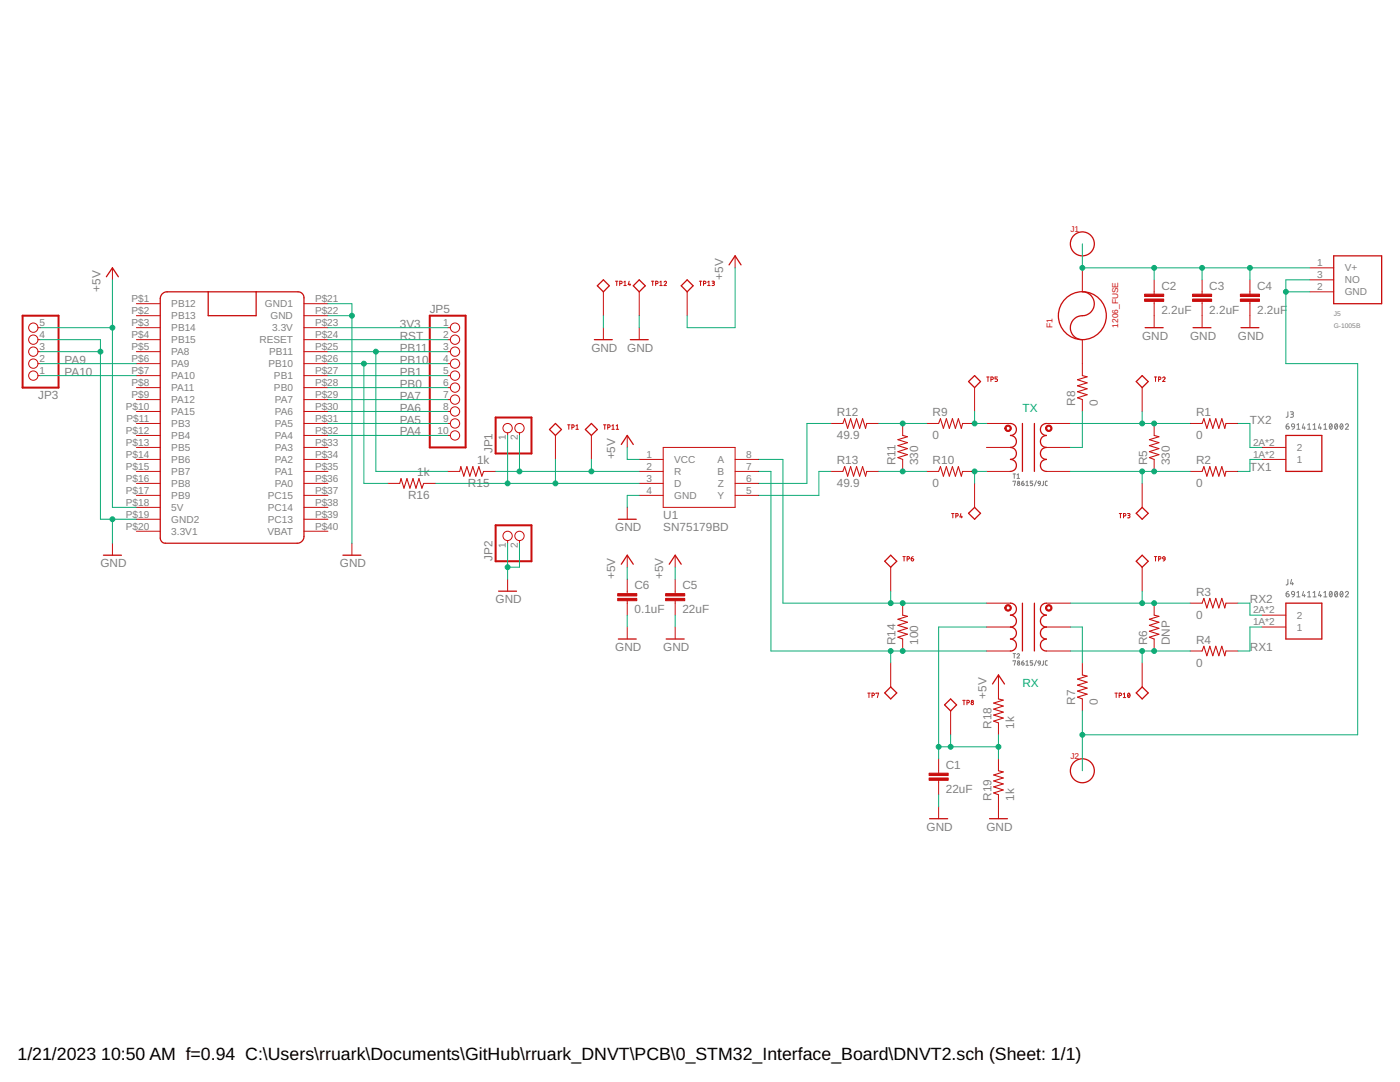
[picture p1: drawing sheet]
<svg xmlns="http://www.w3.org/2000/svg" width="279mm" height="216mm" viewBox="0 0 279 216" stroke-linecap="round" stroke-linejoin="round" font-family="sans-serif">
<g fill="none" stroke="#808080" stroke-width=".2">
<path d="M202.2 96.1v-.1h.5l-.3 .9M202.2 94.6h.5M202.4 94.6v.9M203 94.8l.2-.2v.9M203 95.5h.5M203.9 96.4h.3a.25 .25 0 0 1 .2 .3 .25 .25 0 0 1-.3 .2 .25 .25 0 0 1-.2-.3zM204.3 96l-.3 .1-.1 .3M204.7 96.2l.3-.2v.9M204.7 96.9h.6M206.1 96h-.5v.4h.4l.1 .2-.1 .3h-.4M206.8 95.9l-.4 1.1M207.2 96.1h.4v.4h-.3z"/>
<path d="M207.6 96.5l-.1 .3-.2 .1M208.2 96v.7l-.3 .2M209 96h-.3l-.1 .2v.6l.4 .1M256.7 85h.3a.31 .31 0 0 1 .3 .4 .31 .31 0 0 1-.3 .3 .31 .31 0 0 1-.3-.4zM257 82.2v.9l-.3 .2M257.2 84.6a.47 .47 0 0 0-.5 .4M257.5 82.2h.5l.1 .2-.1 .2-.3 .1M257.8 82.7l.3 .1v.3l-.6 .2M257.9 84.6h.3l.2 .6-.6-.1zM258.4 85.2l-.1 .2-.4 .3M258.8 84.8l.3-.2v1.1M258.8 85.7h.6"/>
<path d="M260.1 84.6l-.2 .8h.6M260.3 85.2v.5M261 85.7h.6M261 84.8l.3-.2v1.1M262 85.7h.7M262 84.8l.4-.2v1.1M263.4 84.6l-.3 .8h.6M263.5 85.2v.5M264.2 85.7h.6M264.2 84.8l.3-.2v1.1M265.4 84.6h.1a.56 .56 0 0 1 .4 .5 .56 .56 0 0 1-.4 .5l-.2-.5zM265.8 84.8l-.5 .6"/>
<path d="M266.5 84.6h.1a.56 .56 0 0 1 .4 .5 .56 .56 0 0 1-.4 .5l-.3-.5zM266.9 84.8l-.5 .6M267.6 84.6a.55 .55 0 0 1 .4 .5 .55 .55 0 0 1-.4 .5l-.2-.5zM268 84.8l-.5 .6M268.5 84.8a.3 .3 0 0 1 .4-.2 .3 .3 0 0 1 .1 .4l-.5 .7h.6M256.7 118.5h.3a.31 .31 0 0 1 .3 .3 .31 .31 0 0 1-.3 .3 .31 .31 0 0 1-.3-.3zM257 115.6v1l-.3 .1M257.2 118l-.4 .2-.1 .3M257.8 115.6l-.3 .9h.6M257.9 118.1h.3l.2 .5h-.6zM258 116.2v.5M258.4 118.6l-.3 .4-.2 .1"/>
<path d="M258.8 118.3l.3-.3v1.1M258.8 119.1h.6M260.1 118l-.2 .9h.6M260.3 118.6v.5M261 118.3l.3-.3v1.1M261 119.1h.6M262 118.3l.4-.3v1.1M262 119.1h.7M263.4 118l-.3 .9h.6M263.5 118.6v.5M264.2 118.3l.3-.3v1.1M264.2 119.1h.6"/>
<path d="M265.4 118.1l.1-.1a.56 .56 0 0 1 .4 .6 .56 .56 0 0 1-.4 .5l-.2-.5zM265.8 118.3l-.5 .6M266.5 118.1l.1-.1a.56 .56 0 0 1 .4 .6 .56 .56 0 0 1-.4 .5l-.3-.5zM266.9 118.3l-.5 .6M267.6 118.1l.1-.1a.6 .6 0 0 1 .3 .6 .6 .6 0 0 1-.4 .5l-.2-.5zM268 118.3l-.5 .6M268.5 118.3a.3 .3 0 0 1 .4-.3 .3 .3 0 0 1 .1 .5l-.5 .6h.6M202.2 132v-.2h.5l-.3 .9M202.2 130.4h.5M202.4 130.4v.9M203 130.6a.24 .24 0 0 1 .3-.2 .24 .24 0 0 1 .1 .4l-.4 .5h.5M203.9 132.2h.3a.24 .24 0 0 1 .2 .3 .24 .24 0 0 1-.3 .2 .24 .24 0 0 1-.2-.2z"/>
<path d="M204.3 131.8l-.3 .2-.1 .2M204.7 132l.3-.2v.9M204.7 132.7h.6M206.1 131.8h-.5v.4l.4 .1 .1 .1-.1 .3h-.4M206.8 131.8l-.4 1M207.2 132l.4-.1v.4h-.3zM207.6 132.3l-.1 .3-.2 .1M208.2 131.8v.7l-.3 .2M209 131.8l-.3 .1-.1 .1v.6l.4 .1"/>
<circle cx="203.3" cy="96.2" r=".2"/>
<circle cx="203.3" cy="96.6" r=".24"/>
<circle cx="203.3" cy="132" r=".2"/>
<circle cx="203.3" cy="132.5" r=".24"/>
</g>
<g fill="none" stroke="#c90d0c" stroke-width=".2">
<path d="M22.4 53.4v2.4M120.4 58.2v4.8M122.8 56.1h.5M123.1 56.1v.9M123.7 56.6l.4-.1v-.3l-.4-.1v.9M124.5 57h.5M124.5 56.3l.2-.2v.9M125.6 56.1l-.2 .7h.5M125.7 56.6v.4M127.6 58.2v4.8M130 56.1h.5M130.3 56.1v.9"/>
<path d="M130.9 56.6l.4-.1v-.3l-.4-.1v.9M131.7 56.3l.2-.2v.9M131.7 57h.5M132.5 56.3a.24 .24 0 0 1 .4-.2 .24 .24 0 0 1 0 .4l-.4 .5h.5M137.1 58.2v4.8M139.6 56.1h.5M139.8 56.1v.9M140.4 56.6l.4-.1v-.3l-.4-.1v.9M141.2 57h.5M141.2 56.3l.3-.2v.9M142.1 56.1l.5 .1v.2l-.4 .1M142.3 56.5l.3 .3-.2 .2h-.3"/>
<path d="M146.7 51.1v2.3M216 53.4v4.8M230.3 55.8v2.9M239.9 55.8v2.9M249.4 55.8v2.9M261.4 58.2h4.8M261.4 55.8h4.8M261.4 53.4h4.8M7.6 65.4h.5M7.6 67.8h.5M7.6 70.2h.5M7.6 72.6h.5"/>
<path d="M7.6 75h.5M27.2 60.6h4.8M27.2 63h4.8M27.2 65.4h4.8M27.2 67.8h4.8M27.2 70.2h4.8M27.2 72.6h4.8M27.2 75h4.8M27.2 77.3h4.8M27.2 79.7h4.8M60.7 60.6h4.7M60.7 63h4.7"/>
<path d="M60.7 65.4h4.7M60.7 67.8h4.7M60.7 70.2h4.7M60.7 72.6h4.7M60.7 75h4.7M60.7 77.3h4.7M60.7 79.7h4.7M89.3 65.4h.6M89.3 67.8h.6M89.3 70.2h.6M89.3 72.6h.6M89.3 75h.6"/>
<path d="M89.3 77.3h.6M89.3 79.7h.6M120.4 65.4v2.4M127.6 65.4v2.4M194.5 77.3v4.8M196.9 75.2h.5M197.2 75.2v.9M197.8 75.7l.4-.1v-.3l-.4-.1v.9M199.1 75.2h-.5v.4h.3l.2 .2-.1 .3h-.4M216 67.8v7.2M216 79.7v2.4M227.9 77.3v4.8"/>
<path d="M230.3 60.1v5.3M230.4 75.2h.5M230.6 75.2v.9M231.2 75.7l.4-.1v-.3l-.4-.1v.9M232 75.4a.24 .24 0 0 1 .4-.2 .24 .24 0 0 1 .1 .4l-.5 .5h.5M239.9 60.1v5.3M249.4 60.1v5.3M27.2 82.1h4.8M27.2 84.5h4.8M27.2 86.9h4.8M27.2 89.3h4.8M27.2 91.7h4.8"/>
<path d="M27.2 94.1h4.8M27.2 96.5h4.8M27.2 98.8h4.8M60.7 82.1h4.7M60.7 84.5h4.7M60.7 86.9h4.7M60.7 89.3h4.7M60.7 91.7h4.7M60.7 94.1h4.7M60.7 96.5h4.7M60.7 98.8h4.7M77.4 96.5h2.4"/>
<path d="M84.6 96.5h2.4M89.3 82.1h.6M89.3 84.5h.6M89.3 86.9h.6M89.3 94.1h2.4M96.5 94.1h2.4M101.3 86.4v.5M103.7 86.4v.5M110.8 86.9v4.8M113.3 84.8h.5M113.5 84.8v.9M114.1 85.3l.5-.1-.1-.4h-.4v.9"/>
<path d="M114.9 85l.3-.2v.9M114.9 85.7h.5M118 86.9v4.8M120.4 84.8h.5M120.7 84.8v.9M121.3 85.3l.4-.1-.1-.4h-.3v.9M122.1 85.7h.5M122.1 85l.3-.2v.9M123 85.7h.5M123 85l.2-.2v.9M125.2 86.9v2.4M127.6 91.7h4.8"/>
<path d="M127.6 94.1h4.8M127.6 96.5h4.8M127.6 98.8h4.8M132.4 89.3h14.3v11.9h-14.3zM146.7 91.7h4.8M146.7 94.1h4.8M146.7 96.5h4.8M146.7 98.8h4.8M165.8 84.5h2.4M165.8 94.1h2.4M173 84.5h2.4M173 94.1h2.4"/>
<path d="M180.1 84.5v2.4M180.1 91.7v2.4M184.9 84.5h2.4M184.9 94.1h2.4M192.1 84.5h2.4M192.1 94.1h2.4M194.5 96.5v4.7M196.9 84.5h4.8M196.9 89.3h4.8M196.9 94.1h4.8M208.8 84.5h4.8M208.8 89.3h4.8"/>
<path d="M208.8 94.1h4.8M227.9 96.5v4.7M230.3 84.5v2.4M230.3 91.7v2.4M237.5 84.5h2.4M237.5 94.1h2.4M244.7 84.5h2.4M244.7 94.1h2.4M251.8 89.3h4.8M251.8 91.7h4.8M22.4 108.4v2.4M27.2 101.2h4.8"/>
<path d="M27.2 103.6h4.8M27.2 106h4.8M60.7 101.2h4.7M60.7 103.6h4.7M60.7 106h4.7M70.2 108.4v2.4M101.3 107.9v.5M101.3 115.6v2.4M103.7 107.9v.5M125.2 101.2v2.4M125.2 110.8v2.4M125.2 115.6v2.8"/>
<path d="M125.2 119.9v2.8M134.7 110.8v2.4M134.7 115.6v2.8M134.7 119.9v2.8M177.8 113.2v4.8M180.2 111.1h.5M180.4 111.1v.9M181 111.5h.5v-.4h-.5v.9M181.8 111.5h.3a.24 .24 0 0 1 .2 .2 .24 .24 0 0 1-.2 .2 .24 .24 0 0 1-.3-.2zM182.2 111.1l-.2 .1-.2 .3M189.9 102.5h.5M190.2 102.5v.8"/>
<path d="M190.8 103l.4-.1v-.3l-.4-.1v.8M191.8 102.5l-.2 .6h.5M191.9 103v.3M223.4 102.5h.5M223.6 102.5v.8M224.2 103l.4-.1v-.3l-.4-.1v.8M225 102.5h.4l.1 .2-.1 .1h-.3M225.3 102.8l.2 .2v.3h-.5M227.9 113.2v4.8M230.4 111.1h.5M230.6 111.1v.9M231.2 111.5h.4v-.4h-.4v.9"/>
<path d="M232.1 111.2l.1-.1h.2l.1 .4h-.4zM232.5 111.5l-.1 .3-.3 .2M125.2 125.1v2.4M134.7 125.1v2.4M173.2 138.3h.5M173.4 138.3v.9M174 138.8l.5-.1v-.3l-.5-.1v.9M174.8 138.4v-.1h.5l-.2 .9M177.8 132.3v4.8M180.1 120.4v2.3M180.1 127.5v2.4M192.1 139.7h.5"/>
<path d="M192.4 139.7v.9M196.9 129.9h4.8M196.9 120.4h4.8M196.9 125.1h4.8M199.3 134.7v4.8M208.8 129.9h4.8M208.8 120.4h4.8M208.8 125.1h4.8M216 132.3v2.4M216 139.5v2.4M222.5 138.3h.5M222.8 138.3v.9"/>
<path d="M223.4 138.8l.4-.1v-.3l-.4-.1v.9M224.2 138.5l.2-.2v.9M224.2 139.2h.5M225.2 138.3a.4 .4 0 0 1 .3 .4 .4 .4 0 0 1-.3 .4l-.2-.4zM225.5 138.5l-.4 .5M227.9 132.3v4.8M230.3 120.4v2.3M230.3 127.5v2.4M237.5 129.9h2.4M237.5 120.4h2.4M244.7 129.9h2.4M244.7 120.4h2.4"/>
<path d="M251.8 125.1h4.8M251.8 122.7h4.8M187.3 151.4v2.9M187.3 155.7v2.9M189.7 141.9v4.7M193 140.2l.4-.1v-.3l-.4-.1v.9M199.3 144.3v2.3M199.3 151.4v2.4M199.3 158.6v4.8M187.3 161v2.4"/>
<circle cx="6.6" cy="70.2" r=".93"/>
<circle cx="6.6" cy="65.4" r=".93"/>
<circle cx="6.6" cy="72.6" r=".93"/>
<circle cx="6.6" cy="67.8" r=".93"/>
<circle cx="6.6" cy="75" r=".93"/>
<circle cx="90.8" cy="79.7" r=".93"/>
<circle cx="90.8" cy="67.8" r=".93"/>
<circle cx="90.8" cy="72.6" r=".93"/>
<circle cx="90.8" cy="70.2" r=".93"/>
<circle cx="90.8" cy="77.3" r=".93"/>
<circle cx="90.8" cy="65.4" r=".93"/>
<circle cx="90.8" cy="75" r=".93"/>
<circle cx="90.8" cy="84.5" r=".93"/>
<circle cx="90.8" cy="82.1" r=".93"/>
<circle cx="90.8" cy="86.9" r=".93"/>
<circle cx="101.3" cy="85.4" r=".93"/>
<circle cx="103.7" cy="85.4" r=".93"/>
<circle cx="101.3" cy="106.9" r=".93"/>
<circle cx="103.7" cy="106.9" r=".93"/>
<circle cx="194" cy="139.9" r=".2"/>
<circle cx="194" cy="140.4" r=".24"/>
</g>
<g fill="none" stroke="#c90d0c" stroke-width=".25">
<path d="M21.2 55.2l1.2-1.8 1.2 1.8M32.3 58.7l.5-.3 .5-.2h26.2l.5 .1 .6 .6 .1 .5v47.6l-.2 .6-.6 .7-.6 .1h-26.3l-.5-.1-.4-.4-.1-.5v-47.8zM41.6 58.2v4.8h9.5v-4.8M119.2 57l1.2-1.2 1.2 1.2-1.2 1.2zM127.6 55.8l1.2 1.2-1.2 1.2-1.2-1.2zM136 57l1.1-1.2 1.2 1.2-1.2 1.2zM145.5 52.9l1.2-1.8 1.2 1.8M216 58.2a2.42 2.42 0 0 1 2.4 2.7 2.42 2.42 0 0 1-2.8 2.1 2.39 2.39 0 0 0-2 2.6 2.39 2.39 0 0 0 2.4 2.2M266.2 51.1h9.5v9.5h-9.5zM118.6 67.8h3.6M125.8 67.8h3.6M193.3 76.1l1.2-1.1 1.2 1.1-1.2 1.2z"/>
<path d="M227.9 75l1.3 1.1-1.3 1.2-1.1-1.2zM228.5 65.4h3.6M238.1 65.4h3.6M247.7 65.4h3.5M110.8 84.5l1.3 1.2-1.3 1.2-1.1-1.2zM116.8 85.7l1.2-1.2 1.2 1.2-1.2 1.2zM124 88.7l1.2-1.8 1.2 1.8M201.7 84.5a1.2 1.2 0 0 1 1.1 1.2 1.2 1.2 0 0 1-1.1 1.2 1.2 1.2 0 0 1 1.1 1.2 1.2 1.2 0 0 1-1.1 1.2 1.2 1.2 0 0 1 1.1 1.2 1.2 1.2 0 0 1-1.1 1.2 1.2 1.2 0 0 1 1.1 1.2 1.2 1.2 0 0 1-1.1 1.2M204 84.5v9.6M206.4 84.5v9.6M208.8 84.5a1.2 1.2 0 0 0-1.2 1.2 1.2 1.2 0 0 0 1.2 1.2 1.2 1.2 0 0 0-1.2 1.2 1.2 1.2 0 0 0 1.2 1.2 1.2 1.2 0 0 0-1.2 1.2 1.2 1.2 0 0 0 1.2 1.2 1.2 1.2 0 0 0-1.2 1.2 1.2 1.2 0 0 0 1.2 1.2M256.6 86.9h7.2v7.2h-7.2z"/>
<path d="M20.6 110.8h3.6M68.4 110.8h3.6M99.5 118h3.6M123.4 103.6h3.6M124 112.6l1.2-1.8 1.2 1.8M133.6 112.6l1.1-1.8 1.3 1.8M177.8 110.8l1.2 1.2-1.2 1.2-1.2-1.2zM193.3 102.4l1.2-1.2 1.2 1.2-1.2 1.2zM226.8 102.4l1.1-1.2 1.3 1.2-1.3 1.2zM227.9 110.8l1.3 1.2-1.3 1.2-1.1-1.2zM123.4 127.5h3.6M132.9 127.5h3.6"/>
<path d="M177.8 137.1l1.2 1.2-1.2 1.2-1.2-1.2zM198.1 136.5l1.2-1.8 1.2 1.8M201.7 120.4a1.2 1.2 0 0 1 1.2 1.1 1.2 1.2 0 0 1-1.2 1.2 1.19 1.19 0 0 1 1.1 1.2 1.19 1.19 0 0 1-1.1 1.2 1.2 1.2 0 0 1 1.1 1.2 1.2 1.2 0 0 1-1.1 1.2 1.2 1.2 0 0 1 1.1 1.2 1.2 1.2 0 0 1-1.1 1.2M204 120.4v9.5M206.4 120.4v9.5M208.8 120.4a1.2 1.2 0 0 0-1.2 1.1 1.2 1.2 0 0 0 1.2 1.2 1.19 1.19 0 0 0-1.2 1.2 1.19 1.19 0 0 0 1.2 1.2 1.2 1.2 0 0 0-1.2 1.2 1.2 1.2 0 0 0 1.2 1.2 1.2 1.2 0 0 0-1.2 1.2 1.2 1.2 0 0 0 1.2 1.2M227.9 137.1l1.3 1.2-1.3 1.2-1.1-1.2zM256.6 120.4h7.2v7.1h-7.2zM188.5 140.7l1.2-1.2 1.2 1.2-1.2 1.2zM185.5 163.4h3.6M197.5 163.4h3.6"/>
<circle cx="216" cy="48.7" r="2.39"/>
<circle cx="216" cy="63" r="4.8"/>
<circle cx="216" cy="153.8" r="2.39"/>
</g>
<g fill="#c90d0c" stroke="#c90d0c" stroke-width=".2">
<path d="M200.7 85a.65 .65 0 0 1 1 .1 .65 .65 0 0 1-.3 1 .65 .65 0 0 1-.9-.6h.3a.41 .41 0 0 1 .5-.5 .41 .41 0 0 1 .2 .7 .41 .41 0 0 1-.7-.1v-.1h-.3z" fill-rule="evenodd"/>
<path d="M208.9 85a.65 .65 0 0 1 1 .1 .65 .65 0 0 1-.4 1 .65 .65 0 0 1-.8-.6h.2a.42 .42 0 0 1 .6-.4 .42 .42 0 0 1 .1 .7 .42 .42 0 0 1-.7-.2v-.1h-.2z" fill-rule="evenodd"/>
<path d="M200.7 120.8a.65 .65 0 0 1 1 .2 .65 .65 0 0 1-.3 .9 .65 .65 0 0 1-.9-.6h.3a.41 .41 0 0 1 .5-.4 .41 .41 0 0 1 .2 .6 .41 .41 0 0 1-.7 0v-.2h-.3z" fill-rule="evenodd"/>
<path d="M208.9 120.8a.65 .65 0 0 1 1 .2 .65 .65 0 0 1-.4 .9 .65 .65 0 0 1-.8-.6h.2a.42 .42 0 0 1 .6-.4 .42 .42 0 0 1 .1 .7 .42 .42 0 0 1-.7-.1v-.2h-.2z" fill-rule="evenodd"/>
</g>
<g fill="none" stroke="#c90d0c" stroke-width=".21">
<path d="M216 75l1 .2-2 .6 2 .6-2 .6 2 .6-2 .6 2 .6-2 .6 1 .3M79.8 96.5l.2-1 .6 1.9 .6-1.9 .6 1.9 .6-1.9 .6 1.9 .6-1.9 .6 1.9 .4-.9M91.7 94.1l.3-1 .6 1.9 .6-1.9 .6 1.9 .6-1.9 .6 1.9 .6-1.9 .6 1.9 .3-.9M168.2 84.5l.4-1 .6 2 .6-2 .5 2 .6-2 .7 2 .5-2 .6 2 .3-1M168.2 94.1l.4-1 .6 1.9 .6-1.9 .5 1.9 .6-1.9 .7 1.9 .5-1.9 .6 1.9 .3-.9M180.1 86.9l1 .2-1.9 .6 1.9 .6-1.9 .6 1.9 .6-1.9 .6 1.9 .6-1.9 .6 .9 .4M187.3 84.5l.4-1 .6 2 .6-2 .6 2 .6-2 .6 2 .6-2 .6 2 .2-1M187.3 94.1l.4-1 .6 1.9 .6-1.9 .6 1.9 .6-1.9 .6 1.9 .6-1.9 .6 1.9 .2-.9M230.3 86.9l1 .2-1.9 .6 1.9 .6-1.9 .6 1.9 .6-1.9 .6 1.9 .6-1.9 .6 .9 .4M239.9 84.5l.4-1 .6 2 .5-2 .6 2 .6-2 .6 2 .6-2 .6 2 .3-1M239.9 94.1l.4-1 .6 1.9 .5-1.9 .6 1.9 .6-1.9 .6 1.9 .6-1.9 .6 1.9 .3-.9M180.1 122.7l1 .3-1.9 .6 1.9 .6-1.9 .6 1.9 .6-1.9 .6 1.9 .6-1.9 .5 .9 .4"/>
<path d="M199.3 139.5l.9 .2-1.9 .6 1.9 .6-1.9 .6 1.9 .6-1.9 .6 1.9 .6-1.9 .6 1 .4M216 134.7l1 .2-2 .6 2 .6-2 .6 2 .6-2 .6 2 .6-2 .6 1 .4M230.3 122.7l1 .3-1.9 .6 1.9 .6-1.9 .6 1.9 .6-1.9 .6 1.9 .6-1.9 .5 .9 .4M239.9 120.4l.4-1 .6 1.9 .5-1.9 .6 1.9 .6-1.9 .6 1.9 .6-1.9 .6 1.9 .3-.9M239.9 129.9l.4-1 .6 2 .5-2 .6 2 .6-2 .6 2 .6-2 .6 2 .3-1M199.3 153.8l.9 .2-1.9 .6 1.9 .6-1.9 .6 1.9 .6-1.9 .6 1.9 .6-1.9 .6 1 .4"/>
</g>
<g fill="#c90d0c" stroke="#c90d0c" stroke-width=".2">
<path d="M228.4 59.7h3.8v.4h-3.8z"/>
<path d="M228.4 58.7h3.8v.5h-3.8z"/>
<path d="M238 59.7h3.8v.4h-3.8z"/>
<path d="M238 58.7h3.8v.5h-3.8z"/>
<path d="M247.5 59.7h3.9v.4h-3.9z"/>
<path d="M247.5 58.7h3.9v.5h-3.9z"/>
<path d="M132.8 119.4h3.9v.5h-3.9z"/>
<path d="M132.8 118.4h3.9v.5h-3.9z"/>
<path d="M185.4 155.2h3.8v.5h-3.8z"/>
<path d="M185.4 154.3h3.8v.4h-3.8z"/>
<path d="M123.3 119.4h3.8v.5h-3.8z"/>
<path d="M123.3 118.4h3.8v.5h-3.8z"/>
</g>
<path d="M4.5 63h7.2v14.3h-7.2zM85.8 63h7.1v26.3h-7.1zM98.9 83.3h7.2v7.2h-7.2zM98.9 104.8h7.2v7.2h-7.2z" fill="none" stroke="#c90d0c" stroke-width=".4"/>
<g fill="none" stroke="#0dab76" stroke-width=".2">
<path d="M22.4 55.8v45.4h4.8M146.7 53.4v12h-9.6v-2.4M216 48.7v4.7h45.4M230.3 53.4v2.4M239.9 53.4v2.4M249.4 53.4v2.4M256.6 58.2h4.8M261.4 55.8h-4.8v16.8h14.4v74h-55M8.1 65.4h14.3M8.1 67.8h11.9v35.8h7.2M8.1 70.2h11.9M8.1 72.6h19.1"/>
<path d="M8.1 75h19.1M65.4 65.4h23.9M65.4 60.6h4.8v47.8M65.4 63h4.8M65.4 67.8h23.9M65.4 70.2h23.9M65.4 72.6h23.9M65.4 75h23.9M65.4 77.3h23.9M65.4 79.7h23.9M72.6 72.6v23.9h4.8M75 70.2v23.9h14.3"/>
<path d="M120.4 63v2.4M127.6 63v2.4M65.4 84.5h23.9M65.4 82.1h23.9M65.4 86.9h23.9M87 96.5h40.6M98.9 94.1h28.7M101.3 86.9v9.6M103.7 86.9v7.2M110.8 91.7v4.8M118 91.7v2.4M125.2 89.3v2.4h2.4"/>
<path d="M127.6 98.8h-2.4v2.4M151.5 94.1h2.4v35.8h43M151.5 91.7h4.8v28.7h40.6M165.8 84.5h-4.8v12h-9.5M165.8 94.1h-2.4v4.7h-11.9M175.4 84.5h9.5M175.4 94.1h9.5M194.5 82.1v2.4h2.4M196.9 94.1h-2.4v2.4M213.6 84.5h23.9M213.6 94.1h23.9M216 82.1v7.2h-2.4"/>
<path d="M227.9 82.1v2.4M227.9 94.1v2.4M247.1 84.5h2.3v4.8h2.4M251.8 91.7h-2.4v2.4h-2.3M22.4 103.6v4.8M101.3 108.4v7.2M103.7 108.4v4.8h-2.4M125.2 113.2v2.4M134.7 113.2v2.4M177.8 118v2.4M227.9 118v2.4M125.2 122.7v2.4"/>
<path d="M134.7 122.7v2.4M177.8 129.9v2.4M196.9 125.1h-9.6v26.3M213.6 120.4h23.9M213.6 129.9h23.9M213.6 125.1h2.4v7.2M227.9 129.9v2.4M247.1 120.4h2.3v2.3h2.4M251.8 125.1h-2.4v4.8h-2.3M187.3 149h12M187.3 158.6v2.4M189.7 146.6v2.4"/>
<path d="M199.3 146.6v4.8M216 141.9v11.9"/>
</g>
<g fill="#0dab76" stroke="#0dab76" stroke-width=".2">
<circle cx="230.3" cy="84.5" r=".49"/>
<circle cx="227.9" cy="84.5" r=".49"/>
<circle cx="230.3" cy="94.1" r=".49"/>
<circle cx="227.9" cy="94.1" r=".49"/>
<circle cx="230.3" cy="120.4" r=".49"/>
<circle cx="227.9" cy="120.4" r=".49"/>
<circle cx="230.3" cy="129.9" r=".49"/>
<circle cx="227.9" cy="129.9" r=".49"/>
<circle cx="199.3" cy="149" r=".49"/>
<circle cx="187.3" cy="149" r=".49"/>
<circle cx="189.7" cy="149" r=".49"/>
<circle cx="180.1" cy="129.9" r=".49"/>
<circle cx="177.8" cy="129.9" r=".49"/>
<circle cx="180.1" cy="120.4" r=".49"/>
<circle cx="177.8" cy="120.4" r=".49"/>
<circle cx="194.5" cy="84.5" r=".49"/>
<circle cx="194.5" cy="94.1" r=".49"/>
<circle cx="180.1" cy="84.5" r=".49"/>
<circle cx="180.1" cy="94.1" r=".49"/>
<circle cx="22.4" cy="65.4" r=".49"/>
<circle cx="70.2" cy="63" r=".49"/>
<circle cx="22.4" cy="103.6" r=".49"/>
<circle cx="20" cy="70.2" r=".49"/>
<circle cx="101.3" cy="113.2" r=".49"/>
<circle cx="239.9" cy="53.4" r=".49"/>
<circle cx="230.3" cy="53.4" r=".49"/>
<circle cx="249.4" cy="53.4" r=".49"/>
<circle cx="216" cy="53.4" r=".49"/>
<circle cx="103.7" cy="94.1" r=".49"/>
<circle cx="118" cy="94.1" r=".49"/>
<circle cx="101.3" cy="96.5" r=".49"/>
<circle cx="110.8" cy="96.5" r=".49"/>
<circle cx="75" cy="70.2" r=".49"/>
<circle cx="72.6" cy="72.6" r=".49"/>
<circle cx="216" cy="146.6" r=".49"/>
<circle cx="256.6" cy="58.2" r=".49"/>
</g>
<g font-size="3.5">
<text x="3.5" y="211.4">1/21/2023</text>
<text x="20.2" y="211.4">10:50 AM f=0.94 C:\Users\rruark\Documents\GitHub\rruark_DNVT\PCB\0_STM32_Interface_Board\DNVT2.sch (Sheet: 1/1)</text>
</g>
<g font-size="2.3" fill="#808080">
<text x="20" y="58.2" transform="rotate(-90 20 58.2)">+5V</text>
<text x="144.3" y="55.8" transform="rotate(-90 144.3 55.8)">+5V</text>
<text x="231.8" y="57.9">C2</text>
<text x="241.3" y="57.9">C3</text>
<text x="250.9" y="57.9">C4</text>
<text x="79.8" y="65.4">3V3</text>
<text x="85.8" y="62.4">JP5</text>
<text x="231.8" y="62.6">2.2uF</text>
<text x="241.3" y="62.6">2.2uF</text>
<text x="250.9" y="62.6">2.2uF</text>
<text x="79.8" y="67.8">RST</text>
<text x="79.8" y="70.2">PB11</text>
<text x="118" y="70.2">GND</text>
<text x="125.2" y="70.2">GND</text>
<text x="227.9" y="67.8">GND</text>
<text x="237.5" y="67.8">GND</text>
<text x="247.1" y="67.8">GND</text>
<text x="12.9" y="72.6">PA9</text>
<text x="12.9" y="74.9">PA10</text>
<text x="79.8" y="72.6">PB10</text>
<text x="79.8" y="74.9">PB1</text>
<text x="79.8" y="77.3">PB0</text>
<text x="7.6" y="79.6">JP3</text>
<text x="79.8" y="79.7">PA7</text>
<text x="79.8" y="82.1">PA6</text>
<text x="167" y="83.1">R12</text>
<text x="186.1" y="83.1">R9</text>
<text x="214.6" y="80.9" transform="rotate(-90 214.6 80.9)">R8</text>
<text x="219.1" y="80.9" transform="rotate(-90 219.1 80.9)">0</text>
<text x="238.7" y="83.1">R1</text>
<text x="79.8" y="84.5">PA5</text>
<text x="79.8" y="86.9">PA4</text>
<text x="167" y="87.6">49.9</text>
<text x="186.1" y="87.6">0</text>
<text x="238.7" y="87.6">0</text>
<text x="249.5" y="84.5">TX2</text>
<text x="83.3" y="95">1k</text>
<text x="95.2" y="92.6">1k</text>
<text x="98.3" y="90.5" transform="rotate(-90 98.3 90.5)">JP1</text>
<text x="122.8" y="91.7" transform="rotate(-90 122.8 91.7)">+5V</text>
<text x="167" y="92.7">R13</text>
<text x="178.7" y="92.9" transform="rotate(-90 178.7 92.9)">R11</text>
<text x="183.3" y="92.9" transform="rotate(-90 183.3 92.9)">330</text>
<text x="186.1" y="92.7">R10</text>
<text x="228.9" y="92.9" transform="rotate(-90 228.9 92.9)">R5</text>
<text x="233.4" y="92.9" transform="rotate(-90 233.4 92.9)">330</text>
<text x="238.7" y="92.7">R2</text>
<text x="249.5" y="94.1">TX1</text>
<text x="81.4" y="99.5">R16</text>
<text x="93.4" y="97.1">R15</text>
<text x="167" y="97.2">49.9</text>
<text x="186.1" y="97.2">0</text>
<text x="238.7" y="97.2">0</text>
<text x="122.8" y="106">GND</text>
<text x="132.4" y="106">SN75179BD</text>
<text x="132.4" y="103.6">U1</text>
<text x="20" y="113.2">GND</text>
<text x="67.8" y="113.2">GND</text>
<text x="98.3" y="112" transform="rotate(-90 98.3 112)">JP2</text>
<text x="122.8" y="115.6" transform="rotate(-90 122.8 115.6)">+5V</text>
<text x="126.6" y="117.6">C6</text>
<text x="132.4" y="115.6" transform="rotate(-90 132.4 115.6)">+5V</text>
<text x="136.2" y="117.6">C5</text>
<text x="238.7" y="118.9">R3</text>
<text x="98.9" y="120.3">GND</text>
<text x="126.6" y="122.4">0.1uF</text>
<text x="136.2" y="122.4">22uF</text>
<text x="238.7" y="123.5">0</text>
<text x="249.5" y="120.3">RX2</text>
<text x="122.8" y="129.9">GND</text>
<text x="132.4" y="129.9">GND</text>
<text x="178.7" y="128.7" transform="rotate(-90 178.7 128.7)">R14</text>
<text x="183.3" y="128.7" transform="rotate(-90 183.3 128.7)">100</text>
<text x="228.9" y="128.7" transform="rotate(-90 228.9 128.7)">R6</text>
<text x="233.4" y="128.7" transform="rotate(-90 233.4 128.7)">DNP</text>
<text x="238.7" y="128.5">R4</text>
<text x="249.5" y="129.9">RX1</text>
<text x="238.7" y="133">0</text>
<text x="196.9" y="139.5" transform="rotate(-90 196.9 139.5)">+5V</text>
<text x="214.6" y="140.7" transform="rotate(-90 214.6 140.7)">R7</text>
<text x="219.1" y="140.7" transform="rotate(-90 219.1 140.7)">0</text>
<text x="197.9" y="145.4" transform="rotate(-90 197.9 145.4)">R18</text>
<text x="202.4" y="145.4" transform="rotate(-90 202.4 145.4)">1k</text>
<text x="188.8" y="153.4">C1</text>
<text x="188.8" y="158.2">22uF</text>
<text x="197.9" y="159.8" transform="rotate(-90 197.9 159.8)">R19</text>
<text x="202.4" y="159.8" transform="rotate(-90 202.4 159.8)">1k</text>
<text x="184.9" y="165.7">GND</text>
<text x="196.9" y="165.7">GND</text>
</g>
<g font-size="2.3" fill="#0dab76">
<text x="204" y="82.1">TX</text>
<text x="204" y="137.1">RX</text>
</g>
<g font-size="2" fill="#808080">
<text x="262.9" y="53.1">1</text>
<text x="262.9" y="57.9">2</text>
<text x="262.9" y="55.5">3</text>
<text x="268.4" y="58.9">GND</text>
<text x="268.4" y="56.5">NO</text>
<text x="268.4" y="54.2">V+</text>
<text x="7.9" y="65.1">5</text>
<text x="26.2" y="60.3">P$1</text>
<text x="26.2" y="62.7">P$2</text>
<text x="26.2" y="65.1">P$3</text>
<text x="34.2" y="61.3">PB12</text>
<text x="34.2" y="63.7">PB13</text>
<text x="52.9" y="61.3">GND1</text>
<text x="54" y="63.7">GND</text>
<text x="62.9" y="60.3">P$21</text>
<text x="62.9" y="62.7">P$22</text>
<text x="62.9" y="65.1">P$23</text>
<text x="88.4" y="65.1">1</text>
<text x="7.9" y="69.8">3</text>
<text x="7.9" y="67.4">4</text>
<text x="26.2" y="67.4">P$4</text>
<text x="26.2" y="69.8">P$5</text>
<text x="34.2" y="66.1">PB14</text>
<text x="34.2" y="68.5">PB15</text>
<text x="34.2" y="70.9">PA8</text>
<text x="51.8" y="68.5">RESET</text>
<text x="53.7" y="70.9">PB11</text>
<text x="54.3" y="66.1">3.3V</text>
<text x="62.9" y="67.4">P$24</text>
<text x="62.9" y="69.8">P$25</text>
<text x="88.4" y="67.4">2</text>
<text x="88.4" y="69.8">3</text>
<text x="7.9" y="74.6">1</text>
<text x="7.9" y="72.2">2</text>
<text x="26.2" y="72.2">P$6</text>
<text x="26.2" y="74.6">P$7</text>
<text x="26.2" y="77">P$8</text>
<text x="34.2" y="73.3">PA9</text>
<text x="34.2" y="75.7">PA10</text>
<text x="53.6" y="73.3">PB10</text>
<text x="54.7" y="75.7">PB1</text>
<text x="62.9" y="72.2">P$26</text>
<text x="62.9" y="74.6">P$27</text>
<text x="62.9" y="77">P$28</text>
<text x="88.4" y="72.2">4</text>
<text x="88.4" y="74.6">5</text>
<text x="88.4" y="77">6</text>
<text x="25.1" y="81.8">P$10</text>
<text x="26.2" y="79.4">P$9</text>
<text x="34.2" y="78.1">PA11</text>
<text x="34.2" y="80.4">PA12</text>
<text x="34.2" y="82.8">PA15</text>
<text x="54.7" y="78.1">PB0</text>
<text x="54.8" y="80.4">PA7</text>
<text x="54.8" y="82.8">PA6</text>
<text x="62.9" y="79.4">P$29</text>
<text x="62.9" y="81.8">P$30</text>
<text x="88.4" y="79.4">7</text>
<text x="88.4" y="81.8">8</text>
<text x="25.1" y="86.6">P$12</text>
<text x="25.1" y="88.9">P$13</text>
<text x="25.2" y="84.2">P$11</text>
<text x="34.2" y="85.2">PB3</text>
<text x="34.2" y="87.6">PB4</text>
<text x="54.8" y="85.2">PA5</text>
<text x="54.8" y="87.6">PA4</text>
<text x="62.9" y="84.2">P$31</text>
<text x="62.9" y="86.6">P$32</text>
<text x="62.9" y="88.9">P$33</text>
<text x="87.3" y="86.6">10</text>
<text x="88.4" y="84.2">9</text>
<text x="101" y="87.8" transform="rotate(-90 101 87.8)">1</text>
<text x="103.3" y="87.8" transform="rotate(-90 103.3 87.8)">2</text>
<text x="250.1" y="88.9">2A*2</text>
<text x="25.1" y="91.3">P$14</text>
<text x="25.1" y="93.7">P$15</text>
<text x="34.2" y="90">PB5</text>
<text x="34.2" y="92.4">PB6</text>
<text x="34.2" y="94.8">PB7</text>
<text x="54.8" y="90">PA3</text>
<text x="54.8" y="92.4">PA2</text>
<text x="54.8" y="94.8">PA1</text>
<text x="62.9" y="91.3">P$34</text>
<text x="62.9" y="93.7">P$35</text>
<text x="129" y="93.7">2</text>
<text x="129" y="91.3">1</text>
<text x="134.6" y="94.8">R</text>
<text x="134.6" y="92.4">VCC</text>
<text x="143.2" y="94.8">B</text>
<text x="143.2" y="92.4">A</text>
<text x="148.9" y="93.7">7</text>
<text x="148.9" y="91.3">8</text>
<text x="250.1" y="91.3">1A*2</text>
<text x="258.8" y="92.4">1</text>
<text x="258.8" y="90">2</text>
<text x="25.1" y="96.1">P$16</text>
<text x="25.1" y="98.5">P$17</text>
<text x="25.1" y="100.9">P$18</text>
<text x="34.2" y="97.2">PB8</text>
<text x="34.2" y="99.6">PB9</text>
<text x="34.2" y="101.9">5V</text>
<text x="53.4" y="99.6">PC15</text>
<text x="53.4" y="102">PC14</text>
<text x="54.8" y="97.2">PA0</text>
<text x="62.9" y="96.1">P$36</text>
<text x="62.9" y="98.5">P$37</text>
<text x="62.9" y="100.9">P$38</text>
<text x="129" y="98.5">4</text>
<text x="129" y="96.1">3</text>
<text x="134.6" y="99.6">GND</text>
<text x="134.6" y="97.2">D</text>
<text x="143.2" y="99.6">Y</text>
<text x="143.3" y="97.2">Z</text>
<text x="148.9" y="98.5">5</text>
<text x="148.9" y="96.1">6</text>
<text x="25.1" y="103.3">P$19</text>
<text x="25.1" y="105.7">P$20</text>
<text x="34.2" y="104.3">GND2</text>
<text x="34.2" y="106.7">3.3V1</text>
<text x="53.4" y="106.7">VBAT</text>
<text x="53.4" y="104.3">PC13</text>
<text x="62.9" y="103.3">P$39</text>
<text x="62.9" y="105.7">P$40</text>
<text x="101" y="109.3" transform="rotate(-90 101 109.3)">1</text>
<text x="103.3" y="109.3" transform="rotate(-90 103.3 109.3)">2</text>
<text x="250.1" y="124.8">1A*2</text>
<text x="250.1" y="122.4">2A*2</text>
<text x="258.8" y="125.8">1</text>
<text x="258.8" y="123.5">2</text>
</g>
<g font-size="1.7" fill="#c90d0c">
<text x="213.6" y="46.3">J1</text>
<text x="210" y="65.4" transform="rotate(-90 210 65.4)">F1</text>
<text x="223.2" y="65.4" transform="rotate(-90 223.2 65.4)">1206_FUSE</text>
<text x="213.6" y="151.4">J2</text>
</g>
<g font-size="1.3" fill="#808080">
<text x="266.2" y="63">J5</text>
<text x="266.2" y="65.4">G-1005B</text>
</g>
</svg>
